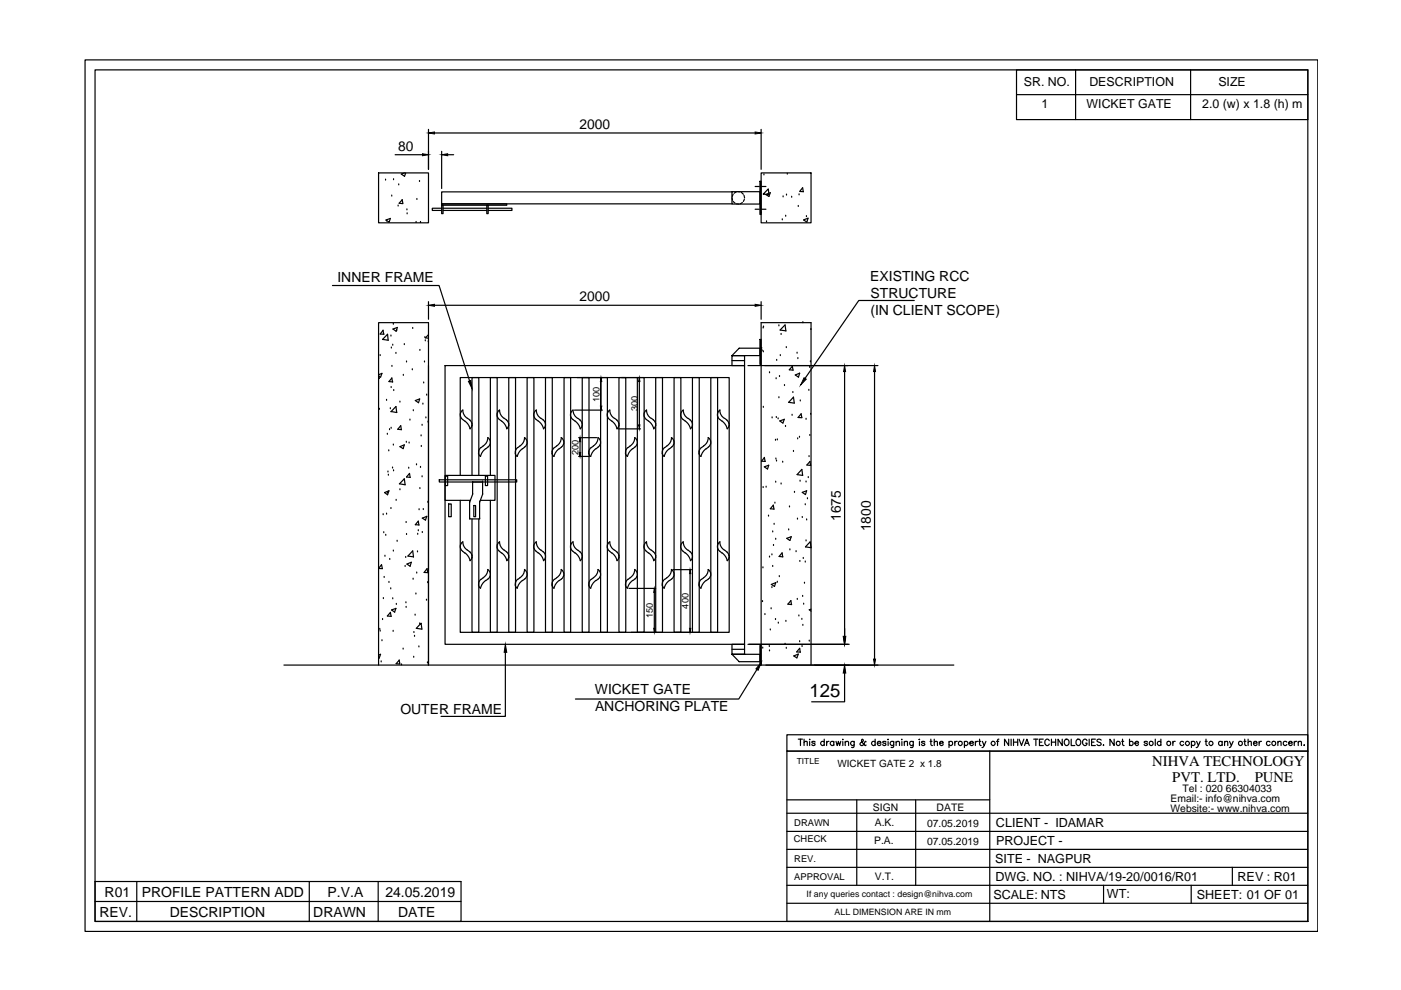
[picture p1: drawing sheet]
<svg xmlns="http://www.w3.org/2000/svg" width="297mm" height="210mm" viewBox="0 0 297 210" stroke-linecap="round" stroke-linejoin="round" font-family="sans-serif">
<!-- layer: 0 -->
<g fill="none" stroke="#000" stroke-width=".25">
<path d="M18 12.7h261.4v184.8h-261.4zM20.2 14.8h257.1v180.6v-36.1h-110.5v36.1h110.5h-257.1zM215.5 14.8h61.8v10.6h-61.8zM228 14.8v10.6M252.4 14.8v10.6M80.3 36.7h10.5v10.5h-10.5zM81.7 38.2h.1M83.4 38.1h.1M83.8 32.8h5.8M84.5 39.2h.1M85.8 36.7l-.7 .2 .7 .5 .2-.7M88.9 38.5h.1"/>
<path d="M90.8 27.4v8.5M92.1 28.2h68M93.6 32.1v7.9M94.9 32.8h1.3M160.1 39.5h.8M161.1 38.4h.3v7.1h-.3zM161.1 39.5h.3M161.4 36.7h10.6v10.5h-10.6zM161.4 27.4v8.5M161.6 39.5h.8M162 37.1h.1M166.9 36.9h.1"/>
<path d="M170.2 39.8l-.7 .8h.8M170.2 39.8l.1 .8M215.5 20.1h61.8M81.8 46.7l1-.4-.3 .8zM82 46.9h.1M83.1 41.6h.1M84.4 43.7h.1M85.3 42.3l.1 .9-.8-.1zM86.3 44.5h.1M86.3 45.3h.1M88.2 47.2h.1M88.4 42.3h.1"/>
<path d="M89.2 47.2h.1M93.6 43.2h13.8v.3h-13.8zM93.6 44.2h-1.9v.4h1.9M93.6 43.5h.3v1.8h-.3zM93.9 44.2h9.3M93.9 44.6h9.3M103.2 43.5h.3v1.8h-.3zM103.5 44.2h5v.4h-5M155.2 40.7h-61.6v2.5h61.6M155.2 42l.1 .5M155.2 40.6h5.9v2.7h-5.9zM155.4 41.2l-.2 .5"/>
<path d="M155.4 42.7l.5 .4M156.1 40.7l-.4 .3M156.1 43.2l.6 .1M156.4 40.6l.5 .1M157.2 40.8l.4 .4M157.4 42.9l-.5 .3M157.7 41.4l.2 .6M157.8 42.2l-.2 .5M160.1 44.4h.8M161.1 44.4h.3M161.4 45.1h.1M161.6 44.4h.8"/>
<path d="M162.3 41.2l1-.3-.3 .8zM162.5 47h.1M162.9 40l.1 1.3-1.2-.2zM165.9 46.6h.1M166 41.7h.1M166.6 45.8h.1M166.8 41.4h.1M167.9 41.8h.1M169.2 43.8h.1M169.4 41.3h.1M170.4 46.6l.9-.3-.2 .8-.7-.4M171 45.9h.1"/>
<path d="M70.5 60.5h22.6l6.5 20.3M80.3 79.5l.7-.3-.3 .8-.4-.3M80.6 75.4h.1M81.2 70l.2 .9M81.2 70l-.6 .8 .8 .1M82.2 70.9l.1 1.2-1.2-.1zM82.9 71.2h.1M83 73.8h.1M83.1 77.7h.1M83.3 73.2h.1M83.3 69.8l.9-.4-.2 .8zM83.4 68.7h.1"/>
<path d="M83.9 74.9h.1M84.1 70.1h.1M85.5 79.6h.1M85.7 73.1h.1M86.2 76.8h.1M87.4 78.4h.1M87.5 69.6h.1M89 74.3h.1M90 76.8h.1M90.1 71.6h.1M90.2 72.3h.1M90.8 72.5h.1"/>
<path d="M90.8 71l-.6 .6 .6 .1M90.8 64v3.7M92.1 64.7h68M94.4 77.5h63.5v59.1h-63.5zM155.2 76.5h2.7M156.7 73.8h4.4v1.6h-5.9h2.7v2.1h-2.7v-2.1zM158.6 77.5h27.5M161.1 72h.3v5.3h-.3zM161.4 64v3.7M161.5 73.7l-.1 .1M161.5 73.7l-.1 .4M161.6 74.4h.1"/>
<path d="M161.8 69.6h.1M161.8 74.6h.1M161.9 69.3h.1M163.2 79h.1M164.7 76.4h.1M165.1 69.1h.1M165.3 79.8h.1M165.4 75.4h.1M165.6 70.9h.1M166.5 68.9l-1.1 1.1 1.2 .1M166.5 68.9l.1 1.3M166.7 73.7h.1"/>
<path d="M168 77.6l.1 .9-.8-.1 .7-.8M168.6 79.5l.9-.4-.2 .9zM169 74.9h.1M169.2 76h.1M170.2 68.4h.1M171.7 77.9h.1M171.8 76.7h.1M172 69.7v.1M179.1 78.8v56.5M185.4 78.8v60.9M193.8 63.7h-11.7l-11.4 16.5M80.4 80.3h.1"/>
<path d="M80.4 86.8h.1M82 84.9h.1M82.1 92.1h.1M82.4 95.6h.1M82.6 91.1h.1M82.8 86.7h.1M82.9 87.2l1.2 .3-.2-1.3-1 1.1M82.9 82.2h.1M82.9 90.8h.1M83.1 80.1l.1 .9M83.1 80.1l-.6 .8 .8 .1M83.2 99.2h.1"/>
<path d="M83.4 94.4h.1M83.4 99.8h.1M83.5 82.8h.1M84.8 85.3h.1M84.8 94.7l.9-.4-.2 .8zM85.1 91.1l-.1-.8-.7 .7 .8 .1M86.1 93.8h.1M86.7 99.3h.1M86.7 93.9h.1M86.9 89.1h.1M87.6 87.1h.1M88.1 84.9l.9-.3-.3 .8z"/>
<path d="M88.3 98.6h.1M89.2 99.1h.1M89.3 92.4h.1M89.3 94.7h.1M89.5 90.2h.1M89.7 85.7h.1M89.8 81.2h.1M90.3 88.6h.1M90.5 83.8h.1M90.8 89.5h.1M107.9 80.1h1.4v54h-1.4zM111.8 80.1h1.4v54h-1.4z"/>
<path d="M115.7 80.1h1.4v54h-1.4zM119.6 80.1h1.4v54h-1.4zM121.8 87h5.9M122.4 80.1h5.3M122.7 96.8h2.3M122.7 92.8h3.8M123 93.6v2.3M123.4 80.1h1.5v54h-1.5zM127.3 80.1h1.5v54h-1.5zM127.4 80.9v5.2M131.1 90.9h4.7M131.2 80.1h1.5v54h-1.5z"/>
<path d="M131.8 80.1h4M135.1 80.1h1.5v54h-1.5zM135.6 80.9v9.2M139 80.1h1.5v54h-1.5zM142.9 80.1h1.5v54h-1.5zM146.8 80.1h1.5v54h-1.5zM150.7 80.1h1.4v54h-1.4zM161.8 86.4h.1M162.1 97l.2 .8h-.8l.6-.8M162.1 99l.9-.4-.3 .8zM163.7 88.6h.1M164.4 93.3h.1"/>
<path d="M164.5 97.3h.1M164.5 80.3h.1M164.6 88.5h.1M164.6 97.7h.1M164.8 93.3h.1M165 88.8h.1M165.1 84.3h.1M165.3 89.2l.7 .5 .3-.8-.9 .3M165.9 98h.1M166.3 81.7h.1M166.5 90.4h.1M167.2 85.3l1.2 .2-.2-1.3-1 1.1"/>
<path d="M167.9 88.1h.1M168.1 83.2h.1M168.2 95.7h.1M169.1 93h.1M169.5 92.7h.1M169.7 85h.1M169.9 87.7l-.7 .8 .8 .1-.2-.8M170 99.5l.2 1.3-1.2-.2zM170.9 88.9h.1M171.5 82.8h.1M171.5 96.8h.1M171.7 92.3h.1"/>
<path d="M171.7 97.8l.2 .9-.8-.1 .6-.8M171.9 87.8h.1M80.9 119.7l.2 .9-.8-.1zM81.2 109.1h.1M81.4 112.9h.1M81.5 104.4l1-.3-.3 .8zM81.6 117.9h.1M81.8 113.5h.1M82 109h.1M82.1 104.5h.1M82.3 100.1h.1M82.3 100.8h.1"/>
<path d="M82.6 118.6h.1M82.9 107.8h.1M83.4 116.8h.1M84 106.1h.1M84.2 114.8h.1M84.7 102.6l1.2 .2-.2-1.3-1 1.1M84.8 103.8h.1M86 118.2h.1M86.1 110.8h.1M86.2 113.3h.1M86.3 119.6l.9-.4-.2 .9zM87 101.2l-.2-.8-.6 .7 .8 .1"/>
<path d="M87.7 118.1l-1.2-.2 1-1.1 .2 1.3M88.5 117h.1M88.6 113.3h.1M88.7 112.5h.1M88.9 108.1h.1M88.9 111.3h-.8l.6-.8 .1 .8M89 103.6h.1M89.5 101.1h.1M89.5 112.9h.1M89.7 108h.1M90.5 109.5l-.3 .8-.7-.4 1-.4M90.7 106.5h.1"/>
<path d="M93.1 101.7h16.5v.5h-16.5zM94.4 101h.5v2h-.5zM95.1 106.8h.6v2.8h-.6zM97.6 100.8v-20.7h57v54h-57v-28M99.6 106.5h.1M99.6 110h.1M99.7 106.1h-5.3v-5.3h10.5v5.3h-3.1M100.1 100.8v-20.7h1.4v20.7M100.1 110v24.1h1.4v-24.1M100.2 102.2h2.1v2.6l-.6 1.7v3.5h-2.1v-3.5l.6-1.7zM100.2 104.8h.1M100.5 107.2h.3v2.4h-.3z"/>
<path d="M101.7 110h.1M101.7 106.5h.1M102.3 104.8h.1M102.3 102.2h.1M102.9 101h.5v2h-.5zM104 100.8v-20.7h1.4v54h-1.4v-28M161.8 103.4h.1M162.4 103.3h.1M162.9 109.4h.1M163.2 118.1h.1M163.7 117.6h.1M163.8 112.8h.1"/>
<path d="M164 107.1l.1 .9-.8-.1zM164 115.7h.1M164.1 111.2h.1M164.3 106.7h.1M164.5 102.2h.1M164.5 114.3h.1M165.6 102.6h.1M165.9 118.1l-.1-.9-.6 .8 .8 .1M166.8 114.1l.7 .5 .3-.8-1 .3M167.2 112.4h.1M167.4 107.5h.1M167.5 116.6h.1"/>
<path d="M168.4 104.4h.1M168.8 117h.1M169.1 110.1h.1M169.6 119h.1M169.6 102h.1M170.1 109.7h.1M170.1 104.4l.9-.3-.2 .8zM170.3 118.4h.1M170.7 119.2h.1M170.7 107h.1M170.9 114.7h.1M170.9 102.2h.1"/>
<path d="M171 110.2h.1M171.2 105.7h.1M171.4 101.3h.1M171.8 114.9l.2 1.2-1.2-.1zM80.3 138.9l.4-.2-.3 .8-.1-.1M80.5 133.4h.1M80.6 133.8h.1M81 135.8h.1M81.1 131.4h.1M81.3 126.9h.1M81.4 122.4h.1M82.5 123.5h.1"/>
<path d="M82.8 129.8l.1 .9-.8-.1 .7-.8M82.8 124.8h.1M83.3 127h.1M83.4 133.9h.1M83.7 129.8l.2-.8-.9 .3 .7 .5M84 128.1h.1M84.6 140l.2 .8-.8-.1zM85.5 137.6h.1M85.9 120.1h.1M86.1 127.8h.1M86.1 128.8h.1M87.6 122.8h.1"/>
<path d="M87.7 139.4h.1M87.8 134.1h.1M87.9 134.9h.1M88 130.4h.1M88.2 125.9h.1M88.3 121.5h.1M88.8 137.2h.1M89 132.3h.1M89.3 132.1l.2 1.3-1.2-.2zM90.4 127.3h.1M90.7 123.5h.1M90.7 121.4l-.1-.8-.7 .8h.8"/>
<path d="M107.1 138.3v13.6h-13.6M133.4 124.8h5.6M133.8 134.1h5.2M138.7 125.6v7.6M142.7 120.8h3.9M143.2 134.1h3.4M146.3 121.6v11.6M155.2 136.6h2.7v2.1h-2.7h5.9v1.6h-4.4l-1.5-1.6zM155.2 137.7h2.7M158.6 136.6h21.4M161.1 136.9h.3v4.1h-.3zM161.7 127.6h.1"/>
<path d="M161.7 137.4h.1M161.8 120.4h.1M162.2 130.3h.1M163.1 137.1h.1M163.2 138h.1M163.3 133.6h.1M163.5 129.1h.1M163.7 124.6h.1M163.8 120.1h.1M164.4 131.4h.1M164.5 123.5l-.3 .8-.7-.4 1-.4M164.8 123.4h.1"/>
<path d="M165 132.1h.1M165.2 122.3h.1M166.5 136.6h.1M166.6 131.7h.1M166.7 137.5h.1M167.8 128.2l-.1-.9-.7 .8 .9 .1M168.3 139.1l.7 .4 .2-.8-.9 .4M169 127.1h.1M169.4 130.6h.1M169.5 136.1h.1M169.7 138.3l-.8-.1 .6-.7 .2 .8M170 131.3h.1"/>
<path d="M170.1 137.1h.1M170.2 126.4h.1M170.2 132.6h.1M170.4 128.1h.1M170.6 123.7h.1M171.6 135.9h.1M172 129.2l-.4 .1 .4 .3M60.2 141h142M80.3 141v-72.6h10.5v72.6M80.8 140.3h.1M85.1 141h.1M90.6 140.5h.1"/>
<path d="M160.5 141.9l-3.9 6.3h-34.6M161.4 141v-72.6h10.6v72.6M166.8 155.8h110.5v3.5h-110.5zM169.2 156.7h.9M169.7 156.7v1.4M170.5 157.4l.1-.2h.5l.1 .9M170.5 156.7v1.4M171.7 156.7v.1zM171.7 157.2v.9M172.8 157.4l-.2-.2-.5 .2 .2 .2 .5 .1v.2a.37 .37 0 0 1-.3 .2 .37 .37 0 0 1-.4-.2M174.8 157.4a.42 .42 0 0 0-.7-.1 .42 .42 0 0 0 0 .6 .42 .42 0 0 0 .7 0M174.8 156.7v1.4"/>
<path d="M175.3 157.2v.9M175.8 157.2h-.3l-.2 .4M176.8 157.4a.42 .42 0 0 0-.6-.1 .42 .42 0 0 0 0 .6 .42 .42 0 0 0 .6 0M176.8 157.2v.9M177.2 157.2l.3 .9 .3-.9 .2 .9 .3-.9M178.7 156.7v.1zM178.7 157.2v.9M179.1 142.7v6.1h-7M179.2 157.4l.2-.2h.4l.1 .9M179.2 157.2v.9M181.1 157.2v1l-.1 .3h-.4M181.1 157.4a.42 .42 0 0 0-.6-.1 .42 .42 0 0 0 0 .6 .42 .42 0 0 0 .6 0"/>
<path d="M183.6 157.3l-.1-.1a.81 .81 0 0 1-1.1 .7l-.1-.2 .2-.2 .5-.4-.2-.4-.1 .2 .1 .5 .6 .7 .2-.2M185.5 157.4a.42 .42 0 0 0-.6-.1 .42 .42 0 0 0 0 .6 .42 .42 0 0 0 .6 0M185.5 156.7v1.4M186 157.6h.8a.44 .44 0 0 0-.5-.4 .44 .44 0 0 0-.4 .4 .44 .44 0 0 0 .4 .5l.5-.2M187.8 157.4l-.2-.2-.4 .2 .1 .2 .5 .1v.2a.37 .37 0 0 1-.3 .2 .37 .37 0 0 1-.3-.2M188.3 156.7v.1zM188.3 157.2v.9M189.5 157.2l-.1 1.2-.5 .1M189.5 157.4a.42 .42 0 0 0-.6-.1 .42 .42 0 0 0 0 .6 .42 .42 0 0 0 .6 0M190 157.4l.2-.2h.4l.1 .9M190 157.2v.9M191.2 156.7v.1z"/>
<path d="M191.2 157.2v.9M191.7 157.4l.2-.2h.5v.9M191.7 157.2v.9M193.6 157.2v1l-.1 .3h-.5M193.6 157.4a.42 .42 0 0 0-.6-.1 .42 .42 0 0 0 0 .6 .42 .42 0 0 0 .6 0M194.9 156.7v.1zM194.9 157.2v.9M196.1 157.4l-.3-.2-.4 .2 .7 .5a.4 .4 0 0 1-.4 .2 .4 .4 0 0 1-.3-.2M197.2 157.2h.4M197.4 156.7v1.1l.3 .3M198.1 157.4l.1-.2h.5l.1 .9M198.1 156.7v1.4"/>
<path d="M199.2 157.6h.8a.44 .44 0 0 0-.5-.4 .44 .44 0 0 0-.4 .4 .44 .44 0 0 0 .4 .5l.5-.2M201.2 157.4a.42 .42 0 0 1 .6-.1 .42 .42 0 0 1 0 .6 .42 .42 0 0 1-.6 0M201.2 157.2v1.3M202.4 157.2v.9M202.9 157.2a.38 .38 0 0 0-.5 .4M204.5 157.4a.42 .42 0 0 1 .6-.1 .42 .42 0 0 1 0 .6 .42 .42 0 0 1-.6 0M204.5 157.2v1.3M205.6 157.6h.8a.44 .44 0 0 0-.5-.4 .44 .44 0 0 0-.4 .4 .44 .44 0 0 0 .4 .5l.5-.2M206.8 157.2v.9M207.3 157.2h-.3l-.2 .4M207.5 157.2h.4M207.7 156.7v1.1l.3 .3"/>
<path d="M208.3 157.2l.4 .9 .3-.9M208.7 158.1l-.3 .4h-.2M209.8 159.3v36.1M211.3 157.2h.5M211.8 156.7l-.3 .3v1.1M213.9 156.7v1.4l-.9-1.4v1.4M214.4 156.7v1.4M214.9 156.7v1.4M214.9 157.4h.9M215.8 156.7v1.4M216.1 156.7l.5 1.4 .5-1.4M217.2 158.1l.5-1.4 .5 1.4"/>
<path d="M217.4 157.6h.7M219.2 156.7h.8M219.6 156.7v1.4M220.4 157.4h.5M221.2 156.7h-.8v1.4h.8M222.5 157.1a.48 .48 0 0 0-.6-.4 .48 .48 0 0 0-.4 .5v.4a.48 .48 0 0 0 .4 .5 .48 .48 0 0 0 .6-.4M222.9 157.4h.9M222.9 156.7v1.4M223.8 156.7v1.4M225.2 156.7v1.4l-.9-1.4v1.4M225.8 156.9l.1-.1a.62 .62 0 0 1 .8 .6 .62 .62 0 0 1-.8 .6l-.3-.4zM227.1 156.7v1.4h.8"/>
<path d="M228.3 156.9l.2-.2a.64 .64 0 0 1 .7 .7 .64 .64 0 0 1-.8 .6l-.3-.4zM230.5 157.1a.48 .48 0 0 0-.6-.4 .48 .48 0 0 0-.4 .5v.4a.47 .47 0 0 0 .5 .5 .47 .47 0 0 0 .5-.5h-.3M230.9 156.7v1.4M231.4 157.4h.5M232.2 156.7h-.8v1.4h.8M233.5 156.9l-.2-.1a.47 .47 0 0 0-.7 .3l.7 .4 .2 .2-.2 .3a.54 .54 0 0 1-.7-.1M233.9 158h.1zM236.2 156.7v1.4l-.9-1.4v1.4M237.8 157.2h.5M238 156.7v1.1l.3 .3M239.5 157.4a.42 .42 0 0 1 .6-.1 .42 .42 0 0 1 0 .6 .42 .42 0 0 1-.6 0M239.5 156.7v1.4"/>
<path d="M240.6 157.6h.8l-.1-.3a.42 .42 0 0 0-.6 0 .42 .42 0 0 0 .1 .6 .42 .42 0 0 0 .6 0M243.3 157.4l-.3-.2-.4 .2 .7 .5a.4 .4 0 0 1-.4 .2 .4 .4 0 0 1-.3-.2M244.9 156.7v1.4M246.1 157.4a.42 .42 0 0 0-.6-.1 .42 .42 0 0 0 0 .6 .42 .42 0 0 0 .6 0M246.1 156.7v1.4M248.7 157.2v.9M249.2 157.2a.38 .38 0 0 0-.5 .4M251 157.4a.42 .42 0 0 0-.7-.1 .42 .42 0 0 0 0 .6 .42 .42 0 0 0 .7 0M252.6 157.4a.42 .42 0 0 1 .6-.1 .42 .42 0 0 1 0 .6 .42 .42 0 0 1-.6 0M252.6 157.2v1.3M253.7 157.2l.4 .9 .4-.9M254.1 158.1l-.3 .4h-.2"/>
<path d="M255.5 157.2h.4M255.7 156.7v1.1l.3 .3M259.1 157.4a.42 .42 0 0 0-.6-.1 .42 .42 0 0 0 0 .6 .42 .42 0 0 0 .6 0M259.1 157.2v.9M259.6 157.4l.2-.2h.5v.9M259.6 157.2v.9M260.7 157.2l.4 .9 .4-.9M261.1 158.1l-.5 .4M263.7 157.2h.5M263.9 156.7v1.1l.3 .3M264.6 157.4l.3-.2h.4v.9M264.6 156.7v1.4"/>
<path d="M265.8 157.6h.7a.44 .44 0 0 0-.4-.4 .44 .44 0 0 0-.4 .4 .44 .44 0 0 0 .4 .5l.4-.2M267 157.2v.9M267.5 157.2h-.3l-.2 .4M269.3 157.4a.42 .42 0 0 0-.6-.1 .42 .42 0 0 0 0 .6 .42 .42 0 0 0 .6 0M270.9 157.4l.3-.2h.4v.9M270.9 157.2v.9M272.8 157.4a.42 .42 0 0 0-.6-.1 .42 .42 0 0 0 0 .6 .42 .42 0 0 0 .6 0M273.2 157.6h.8a.44 .44 0 0 0-.5-.4 .44 .44 0 0 0-.4 .4 .44 .44 0 0 0 .4 .5l.5-.2M274.4 157.2v.9M274.9 157.2h-.3l-.2 .4M275.3 157.4l.1-.2h.5v.9M275.3 157.2v.9"/>
<path d="M276.4 158h.2zM166.8 172.4h110.5M166.8 169.6h43M166.8 176.3h110.5M181.7 169.6v18.1M194.1 169.6v18.1M20.2 186.9h77.5v8.5h-77.5zM20.2 191.1h77.5M29 186.9v8.5M65.6 186.9v8.5M80.2 186.9v8.5M166.8 183.9h110.5"/>
<path d="M166.8 191.5h110.5M166.8 187.7h110.5M166.8 180.1h110.5M234 187.7v3.8M252.6 187.7v3.8M261.3 183.9v3.8"/>
<circle cx="203.6" cy="157.6" r=".44"/>
<circle cx="210.6" cy="157.6" r=".43"/>
<circle cx="237.1" cy="157.6" r=".44"/>
<circle cx="244.1" cy="157.6" r=".44"/>
<circle cx="247.8" cy="157.6" r=".44"/>
<circle cx="251.8" cy="157.6" r=".43"/>
<circle cx="256.8" cy="157.6" r=".43"/>
<circle cx="263" cy="157.6" r=".44"/>
<circle cx="270.1" cy="157.6" r=".44"/>
</g>
<g fill="#000" stroke="#000" stroke-width=".21">
<path d="M89.6 32.6l1.2 .2-1.2 .2zM90.8 28.2l1.3-.2v.4zM93.6 32.8l1.3-.2v.4zM160.1 28l1.3 .2-1.3 .2zM90.8 64.7l1.3-.2v.4zM160.1 64.5l1.3 .2-1.3 .2zM179.1 77.5l.2 1.3h-.4zM185.4 77.5l.2 1.3h-.4zM99.3 80.9l.5-.2 .3 1.7zM122.8 95.9h.3l-.1 .9zM123 92.8l.1 .8h-.3zM127.3 86.1h.3l-.2 .9z"/>
<path d="M127.4 80.1l.2 .8h-.3zM135.4 90.1h.3l-.1 .8zM135.6 80.1l.1 .8h-.3zM170.5 80.1l.4 .3-1.1 1.2zM107.1 136.6l.3 1.7h-.5zM138.6 133.2h.3l-.2 .9zM138.7 124.8l.2 .8h-.3zM146.2 133.2h.3l-.2 .9zM146.3 120.8l.2 .8h-.3zM178.8 134.9h.5l-.2 1.7zM178.9 135.3h.4l-.2 1.3zM185.2 139.7h.4l-.2 1.3z"/>
<path d="M161.4 140.5l-.7 1.6-.4-.3zM179.1 141l.2 1.7h-.5z"/>
</g>
<!-- layer: GRILL -->
<g fill="none" stroke="#000" stroke-width=".25">
<path d="M100.1 90.2l-.4 .7-.6-1.1-.5-.5a1.32 1.32 0 0 1-1-1.1 1.32 1.32 0 0 1 .5-1.3 2.26 2.26 0 0 0 1.5 2.1l.4 .5 .1 .7M101.5 95.7v.4M102 94.9l-.5 .8M103 95.1l-.8 .9-.3 .8-.5-.7M103.4 92.8a1.21 1.21 0 0 1 .1 2l-.5 .4M103.4 92.8a2.44 2.44 0 0 1-1.4 2.1M107.9 90.2l-.4 .7-.3-.7-.9-.9a1.32 1.32 0 0 1-.9-1.1 1.32 1.32 0 0 1 .5-1.3 2.26 2.26 0 0 0 1.5 2.1l.4 .5 .1 .7M109.3 95.7v.4M109.8 94.9l-.5 .8M110.8 95.1l-.6 .6-.5 1.1-.5-.7M111.2 92.8a1.21 1.21 0 0 1 .1 2l-.5 .4M111.2 92.8a2.44 2.44 0 0 1-1.4 2.1"/>
<path d="M115.6 90.2l-.4 .7-.2-.7-.9-.9a1.32 1.32 0 0 1-.9-1.1 1.32 1.32 0 0 1 .5-1.3 2.26 2.26 0 0 0 1.5 2.1l.3 .5 .2 .7M117.1 95.7v.4M117.6 94.9l-.5 .8M118.6 95.1l-.6 .6-.5 1.1-.5-.7M119 92.8a1.21 1.21 0 0 1 0 2l-.4 .4M119 92.8a2.44 2.44 0 0 1-1.4 2.1M122.9 89a1.26 1.26 0 0 1 .5 1.2M123 89a2.26 2.26 0 0 1-1.5-2.1 1.31 1.31 0 0 0-.5 1.3 1.31 1.31 0 0 0 .9 1.1l.8 .9 .3 .7 .4-.7M124.8 95.7v.4M125.3 94.9l-.4 .8M125.8 94.6l-.5 .3M126.4 95.1l-.6 .6-.6 1.1-.4-.7"/>
<path d="M126.8 92.8a1.21 1.21 0 0 1 0 2l-.4 .4M126.8 92.8a2.01 2.01 0 0 1-1 1.7M130.7 89a1.26 1.26 0 0 1 .5 1.2M130.8 89a2.26 2.26 0 0 1-1.5-2.1 1.31 1.31 0 0 0-.5 1.3 1.31 1.31 0 0 0 .9 1.1l.8 .9 .3 .7 .4-.7M132.6 95.7v.4M133.1 94.9l-.5 .8M133.6 94.6l-.5 .3M134.2 95.1l-.6 .6-.6 1.1-.4-.7M134.6 92.8a1.21 1.21 0 0 1 0 2l-.4 .4M134.6 92.8a2.01 2.01 0 0 1-1 1.7M138.5 89a1.26 1.26 0 0 1 .5 1.2M138.6 89a2.26 2.26 0 0 1-1.5-2.1 1.31 1.31 0 0 0-.6 1.3 1.31 1.31 0 0 0 1 1.1l.8 .9 .3 .7 .4-.7"/>
<path d="M140.4 96.1l.4 .7M140.9 94.9a1.28 1.28 0 0 0-.5 1.2M141.4 94.6l-.5 .3M141.9 95.1l-.6 .6-.5 1.1M142.4 92.8a1.21 1.21 0 0 1 0 2l-.5 .4M142.4 92.8a2.01 2.01 0 0 1-1 1.7M146.3 89l.5 .8M146.3 89a2.26 2.26 0 0 1-1.4-2.1 1.31 1.31 0 0 0-.6 1.3 1.31 1.31 0 0 0 1 1.1l.8 .9 .3 .7 .4-.7M146.8 89.8v.4M148.2 96.1l.4 .7M148.7 94.9a1.28 1.28 0 0 0-.5 1.2M149.2 94.6l-.5 .3"/>
<path d="M149.7 95.1l-.6 .6-.5 1.1M150.1 92.8a1.21 1.21 0 0 1 .1 2l-.5 .4M150.2 92.8a2.01 2.01 0 0 1-1 1.7M152.6 86.9a2.36 2.36 0 0 0 1.5 2.1l.4 .8M152.7 86.9a1.31 1.31 0 0 0-.6 1.3 1.31 1.31 0 0 0 1 1.1l.8 .9 .3 .7 .4-.7M154.6 89.8v.4M98.6 117.2l.5 .6 .6 1.1 .4-.7M99.1 116.6l.5 .4M99.1 116.6a2.01 2.01 0 0 1-1-1.7 1.19 1.19 0 0 0 0 2l.5 .4M99.6 117a1.28 1.28 0 0 1 .5 1.2M106.3 117.2l.9 .9 .3 .8 .4-.7M106.9 116.6l.5 .4"/>
<path d="M106.9 116.6a2.01 2.01 0 0 1-1-1.7 1.19 1.19 0 0 0 0 2l.4 .4M107.4 117a1.28 1.28 0 0 1 .5 1.2M114.1 117.2l.9 .9 .2 .8 .4-.7M114.7 116.6l.5 .4M114.7 116.6a2.01 2.01 0 0 1-1-1.7 1.19 1.19 0 0 0 0 2l.4 .4M115.2 117a1.28 1.28 0 0 1 .5 1.2M121.9 117.2l.8 .9 .3 .8 .4-.7M122.5 116.6a2.01 2.01 0 0 1-1-1.7 1.19 1.19 0 0 0 0 2l.4 .4M122.5 116.6l.5 .4M122.9 117a1.28 1.28 0 0 1 .5 1.2M129.7 117.2l.8 .9 .3 .8 .4-.7M130.3 116.6a2.01 2.01 0 0 1-1-1.7 1.19 1.19 0 0 0-.1 2l.5 .4"/>
<path d="M130.3 116.6l.5 .4M130.7 117a1.28 1.28 0 0 1 .5 1.2M137.5 117.2l.8 .9 .3 .8 .4-.7M138.1 116.6a2.01 2.01 0 0 1-1-1.7 1.19 1.19 0 0 0-.1 2l.5 .4M138.1 116.6l.5 .4M138.5 117a1.28 1.28 0 0 1 .5 1.2M145.3 117.2l.8 .9 .3 .8 .4-.7M145.8 116.6a2.01 2.01 0 0 1-.9-1.7 1.19 1.19 0 0 0-.1 2l.5 .4M145.9 116.6l.4 .4M146.3 117l.5 .8M146.8 117.8v.4M152.6 114.9a2.01 2.01 0 0 0 1 1.7"/>
<path d="M152.7 114.9a1.21 1.21 0 0 0-.1 2l.5 .4M153.1 117.2l.8 .9 .3 .8 .4-.7M153.6 116.6l.5 .4M154.1 117l.4 .8M154.6 117.8v.4M102 122.8l-.5 .8M102 122.9l.4-.4a2.01 2.01 0 0 0 1-1.8 1.34 1.34 0 0 1 .6 1.3 1.34 1.34 0 0 1-1 1.1M103 123.1l-.8 .9-.3 .7a.96 .96 0 0 1-.4-1M109.8 122.8l-.5 .8M109.8 122.9l.4-.4a2.01 2.01 0 0 0 1-1.8 1.34 1.34 0 0 1 .5 1.3 1.34 1.34 0 0 1-.9 1.1M110.8 123.1l-.8 .9-.3 .7a.96 .96 0 0 1-.4-1M117.6 122.8l-.5 .8"/>
<path d="M117.6 122.9l.4-.4a2.01 2.01 0 0 0 1-1.8 1.34 1.34 0 0 1 .5 1.3 1.34 1.34 0 0 1-.9 1.1M118.6 123.1l-.8 .9-.3 .7a.96 .96 0 0 1-.4-1M125.3 122.8l-.4 .8M125.8 122.5a2.01 2.01 0 0 0 1-1.8 1.34 1.34 0 0 1 .5 1.3 1.34 1.34 0 0 1-.9 1.1M125.8 122.5l-.5 .4M126.4 123.1l-.9 .9-.3 .7a.96 .96 0 0 1-.4-1M133.1 122.8l-.5 .8M133.6 122.5a2.01 2.01 0 0 0 1-1.8 1.34 1.34 0 0 1 .5 1.3 1.34 1.34 0 0 1-.9 1.1M133.6 122.5l-.5 .4M134.2 123.1l-.9 .9-.3 .7a.96 .96 0 0 1-.4-1M140.4 123.7a1.04 1.04 0 0 0 .4 1M140.9 122.8l-.5 .8"/>
<path d="M141.4 122.5a2.01 2.01 0 0 0 1-1.8 1.34 1.34 0 0 1 .5 1.3 1.34 1.34 0 0 1-1 1.1M141.4 122.5l-.5 .4M141.9 123.1l-.8 .9-.3 .7M148.2 123.7a1.04 1.04 0 0 0 .4 1M148.7 122.8l-.5 .8M149.2 122.5a2.01 2.01 0 0 0 1-1.8 1.34 1.34 0 0 1 .5 1.3 1.34 1.34 0 0 1-1 1.1M149.2 122.5l-.5 .4M149.7 123.1l-.8 .9-.3 .7"/>
</g>
<text font-size="3.9" x="171.7" y="147.7">125</text>
<g font-size="3.1">
<text x="244.3" y="162.5">NIHVA TECHNOLOGY</text>
<text x="248.5" y="165.7">PVT. LTD.</text>
<text x="266" y="165.7">PUNE</text>
</g>
<g font-size="3">
<text x="71.5" y="59.8">INNER FRAME</text>
<text x="184.5" y="59.6">EXISTING RCC</text>
<text x="184.6" y="63.2">STRUCTURE</text>
<text x="184.5" y="66.7">(IN CLIENT SCOPE)</text>
<text x="126.1" y="147.2">WICKET GATE</text>
<text x="84.9" y="151.3">OUTER FRAME</text>
<text x="126.2" y="150.8">ANCHORING PLATE</text>
<text x="22.2" y="190.2">R01</text>
<text x="30.1" y="190.2">PROFILE PATTERN ADD</text>
<text x="69.5" y="190.2">P.V.A</text>
<text x="81.7" y="190.2">24.05.2019</text>
<text x="21.1" y="194.4">REV.</text>
<text x="36" y="194.4">DESCRIPTION</text>
<text x="66.4" y="194.4">DRAWN</text>
<text x="84.4" y="194.4">DATE</text>
</g>
<g font-size="2.9">
<text x="122.9" y="27.4">2000</text>
<text x="84.4" y="32">80</text>
<text x="122.9" y="63.9">2000</text>
<text x="178.3" y="110.4" transform="rotate(-90 178.3 110.4)">1675</text>
<text x="184.6" y="112.6" transform="rotate(-90 184.6 112.6)">1800</text>
</g>
<g font-size="2.7">
<text x="211.2" y="175.3">CLIENT - IDAMAR</text>
<text x="211.2" y="179.1">PROJECT -</text>
<text x="211" y="182.9">SITE - NAGPUR</text>
<text x="210.6" y="190.5">SCALE: NTS</text>
<text x="211.1" y="186.7">DWG. NO. : NIHVA/19-20/0016/R01</text>
<text x="234.7" y="190.5">WT:</text>
<text x="253.7" y="190.5">SHEET: 01 OF 01</text>
<text x="262.4" y="186.7">REV : R01</text>
</g>
<g font-size="2.6">
<text x="217.1" y="18.2">SR. NO.</text>
<text x="220.8" y="22.9">1</text>
<text x="230.4" y="23">WICKET GATE</text>
<text x="231" y="18.2">DESCRIPTION</text>
<text x="254.9" y="23">2.0 (w) x 1.8 (h) m</text>
<text x="258.3" y="18.2">SIZE</text>
</g>
<g font-size="2.2">
<text x="250.7" y="167.9">Tel : 020 66304033</text>
<text x="185.1" y="171.9">SIGN</text>
<text x="198.6" y="171.9">DATE</text>
<text x="248.2" y="170.1">Email:- info@nihva.com</text>
<text x="248.2" y="172.2">Website:- www.nihva.com</text>
<text x="185.3" y="178.9">P.A.</text>
<text x="185.5" y="175">A.K.</text>
<text x="196.6" y="175.3">07.05.2019</text>
<text x="196.6" y="179.1">07.05.2019</text>
<text x="185.5" y="186.5">V.T.</text>
</g>
<text font-size="2.1" x="177.5" y="162.6">WICKET GATE 2 x 1.8</text>
<g font-size="2">
<text x="168.3" y="178.6">CHECK</text>
<text x="168.4" y="175.2">DRAWN</text>
<text x="168.4" y="182.8">REV.</text>
<text x="168.4" y="186.6">APPROVAL</text>
</g>
<g font-size="1.9">
<text x="127.1" y="85.2" transform="rotate(-90 127.1 85.2)">100</text>
<text x="135.3" y="87.1" transform="rotate(-90 135.3 87.1)">300</text>
<text x="122.6" y="96.4" transform="rotate(-90 122.6 96.4)">200</text>
<text x="138.4" y="131.1" transform="rotate(-90 138.4 131.1)">150</text>
<text x="146" y="129" transform="rotate(-90 146 129)">400</text>
<text x="171" y="190.2">If any queries contact : design@nihva.com</text>
<text x="177" y="194">ALL DIMENSION ARE IN mm</text>
</g>
<text font-size="1.8" x="169" y="161.9">TITLE</text>
</svg>
